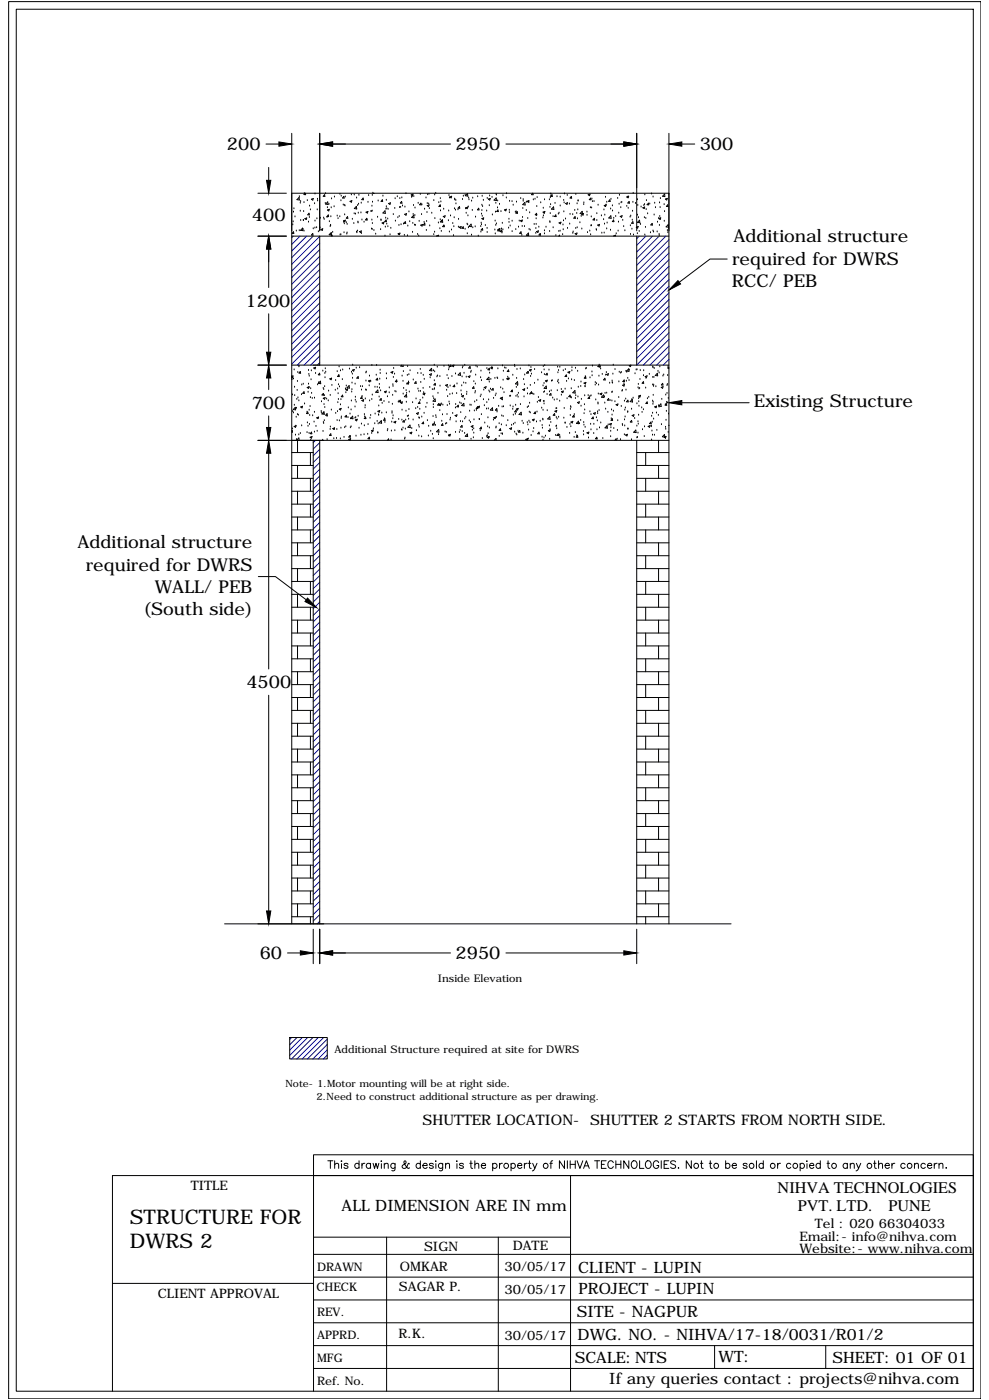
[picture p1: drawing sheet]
<svg xmlns="http://www.w3.org/2000/svg" width="594mm" height="841mm" viewBox="0 0 594 841" stroke-linecap="round" stroke-linejoin="round" font-family="sans-serif">
<!-- layer: 0 -->
<g fill="none" stroke="#00f" stroke-width=".6">
<path d="M176 142l-1 1M180 142l-5 5M184 142l-9 9M188 142l-13 13M192 142l-17 17M192 146l-17 17M192 150l-17 17M192 154l-17 17M192 158l-17 17M384 142l-2 1M388 142l-6 5M392 142l-10 9"/>
<path d="M396 142l-14 13M400 142l-18 17M402 144l-20 19M402 156l-20 19M402 148l-20 19M402 152l-20 19M402 160l-20 19M192 162l-17 17M192 166l-17 17M192 170l-17 17M192 174l-17 17M192 178l-17 17"/>
<path d="M402 180l-20 19M402 164l-20 19M402 168l-20 19M402 172l-20 19M402 176l-20 19M192 182l-17 17M192 186l-17 17M192 190l-17 17M192 194l-17 17M192 198l-17 17M402 192l-20 19M402 184l-20 19"/>
<path d="M402 188l-20 19M402 196l-20 19M402 200l-20 19M192 202l-17 17M192 206l-13 13M192 210l-9 9M192 214l-5 5M192 218l-1 1M402 216l-4 3M402 204l-16 15M402 208l-12 11M402 212l-8 7"/>
<path d="M189 265l-1 1M192 266l-4 4M192 270l-4 4M192 274l-4 4M192 278l-4 4M192 282l-4 4M192 286l-4 4M192 290l-4 4M192 294l-4 4M192 298l-4 4M192 302l-4 4M192 306l-4 4"/>
<path d="M192 310l-4 4M192 314l-4 4M192 318l-4 4M192 322l-4 4M192 326l-4 4M192 330l-4 4M192 334l-4 4M192 338l-4 4M192 342l-4 4M192 346l-4 4M192 350l-4 4M192 354l-4 4"/>
<path d="M192 358l-4 4M192 362l-4 4M192 366l-4 4M192 370l-4 4M192 374l-4 4M192 378l-4 4M192 382l-4 4M192 386l-4 4M192 390l-4 4M192 394l-4 4M192 398l-4 4M192 402l-4 4"/>
<path d="M192 406l-4 4M192 410l-4 4M192 414l-4 4M192 418l-4 4M192 422l-4 4M192 426l-4 4M192 430l-4 4M192 434l-4 4M192 438l-4 4M192 442l-4 4M192 446l-4 4M192 450l-4 4"/>
<path d="M192 454l-4 3M192 458l-4 4M192 462l-4 3M192 466l-4 3M192 470l-4 3M192 474l-4 3M192 478l-4 3M192 482l-4 3M192 486l-4 3M192 490l-4 3M192 494l-4 3M192 498l-4 3"/>
<path d="M192 502l-4 3M192 506l-4 3M192 510l-4 3M192 514l-4 3M192 518l-4 3M192 522l-4 3M192 526l-4 3M192 530l-4 3M192 534l-4 3M192 538l-4 3M192 541l-4 4M192 546l-4 3"/>
<path d="M192 549l-4 4M192 553l-1 2M175 623l-1 1M178 623l-4 5M182 623l-8 8M185 623l-11 11M188 623l-13 13M191 623l-13 13M194 623l-12 13M197 624l-12 12M197 627l-9 9M197 631l-6 5"/>
<path d="M197 634l-3 2"/>
</g>
<g fill="none" stroke="#000" stroke-width=".6">
<path d="M5 1h584v839h-584zM10 6h575v830h-575zM160 87h8M175 80v475M192 80v59M200 87h71M304 87h71M382 80v59M402 80v475M410 87h7M155 116h17M161 101v7"/>
<path d="M175 116h227M180 119v1h-2zM180 118h.1M183 116h.1M183 116l1 1h-1zM187 120l1-1v1zM189 117h.1M191 120h.1M195 117v1h-1zM196 116h.1M199 119h.1M201 118h.1"/>
<path d="M204 117h.1M205 118h.1M207 118v1h-1zM207 118h.1M211 117h.1M213 117h.1M214 119h.1M216 117h.1M218 119v1h-1zM221 117h.1M224 117h.1M224 116h.1"/>
<path d="M224 116h1M230 118h.1M237 119h.1M239 118h.1M240 119h.1M241 119h.1M244 116h.1M247 117h1v1zM247 119h.1M248 118h.1M249 118h.1M252 117h.1"/>
<path d="M256 119h.1M257 117h.1M258 117h.1M261 117h.1M262 116h.1M264 119h.1M270 117h.1M270 119h.1M270 118h1v1zM273 120h.1M278 120h.1M278 118h.1"/>
<path d="M279 117h.1M281 116v2h-1zM282 119h.1M284 119h.1M287 118h.1M290 118h.1M293 119h.1M293 120l1-1v1zM294 118h.1M296 119h.1M298 117h.1M298 119v1h-1z"/>
<path d="M302 118h.1M304 119h.1M304 116h.1M313 119h.1M314 120h.1M320 116v1h-1zM321 120h.1M323 119h.1M331 119h.1M331 116h.1M331 118h.1M332 117v1h-1z"/>
<path d="M335 118h.1M336 118h.1M339 117h.1M341 117h.1M343 118v1h-1zM346 117h.1M353 117h1v1zM355 119v1h-1zM356 120h.1M364 119h.1M367 120h.1M371 119h.1"/>
<path d="M372 117h.1M376 118h2l-1 1zM377 118h.1M380 116h.1M383 120h.1M387 117h.1M391 117h.1M392 118h.1M397 119h.1M399 117v1h-1zM400 120l1-1v1zM402 117h.1"/>
<path d="M176 135h.1M176 133h.1M176 127h.1M176 139v1h-1zM177 125h.1M177 130h.1M178 139h.1M180 139h.1M180 127h.1M180 122h.1M180 138l2 1v-2l-1 1M181 121h.1"/>
<path d="M181 132h.1M182 138h.1M182 132h.1M182 127h.1M183 122h.1M183 139h.1M183 131h1v1zM185 121h.1M185 133h.1M186 128v1h-1zM186 131h.1M186 124h.1"/>
<path d="M186 126h.1M188 137h.1M189 122h.1M189 137h.1M189 133h.1M190 137h.1M190 131h.1M191 126h.1M191 121h.1M191 139h.1M192 137h.1M192 131h.1"/>
<path d="M193 138l1-1v1zM194 131h.1M195 132h.1M195 122h.1M196 131h.1M197 125h.1M197 126h1l-1 1zM197 121v2h-1zM197 129v1h-1zM198 123h.1M198 133h.1M198 136h.1"/>
<path d="M199 136h.1M199 135h.1M199 130h.1M199 125h.1M199 140v1h-1zM200 140h.1M201 124h.1M203 130h.1M203 131h.1M204 130h.1M205 121h.1M206 123h.1"/>
<path d="M206 133l1-1v1zM206 134h.1M207 140h.1M207 134h.1M207 123h.1M207 129h.1M207 124h.1M208 134h.1M208 140h.1M209 135h.1M209 130v1h-1zM210 121h1z"/>
<path d="M212 132h.1M213 134h.1M213 128h.1M214 129h.1M214 124v2l-1-1zM214 139h.1M214 140h.1M215 139h.1M215 123h.1M215 133h.1M215 134h.1M215 128h.1"/>
<path d="M216 139h1v1zM217 128h.1M217 122h.1M217 132h.1M219 133h.1M220 127h1v1zM220 132h.1M220 131l1 1h-1zM221 122h.1M223 127h.1M223 138h.1M223 132h.1"/>
<path d="M223 124h.1M224 127h.1M224 138h.1M224 134h.1M224 121h.1M225 138h.1M227 131h.1M227 121h.1M229 138h.1M229 132h.1M230 134h1h-1zM230 120v1h-1z"/>
<path d="M231 127v1h-1zM231 136h.1M232 131h.1M232 126h.1M232 132v1h-1zM232 120h.1M232 124h.1M232 135h.1M232 125h.1M233 132h.1M233 136h.1M233 126h.1"/>
<path d="M233 122h2l-1 1zM235 137h.1M236 129h.1M237 125h.1M238 133h.1M239 131h.1M240 135h.1M240 130h.1M240 125h.1M241 125h.1M241 135h.1M241 121v1h-1z"/>
<path d="M242 124h.1M242 135h.1M243 129l1-1v1zM243 124h.1M243 133l1 1h-1zM245 136h.1M246 127h.1M246 133h.1M247 131l2-2v2zM248 140h.1M248 134h.1M248 129h.1"/>
<path d="M248 123h.1M249 135h.1M249 129h.1M249 125h.1M250 135h.1M251 122h.1M252 133h.1M253 135h1v1zM253 122v1h-1zM253 129h.1M253 123h.1M255 134h.1"/>
<path d="M255 126h.1M255 134v1h-1zM256 138h.1M256 133h.1M256 128h.1M257 124l1-1-1 1zM257 122h.1M257 123h.1M258 125h.1M258 136h.1M259 128h.1M261 121h.1"/>
<path d="M261 139h.1M261 131h.1M263 134h.1M264 122h.1M264 137h.1M264 123l1 1h-1zM264 132h.1M264 124h.1M265 127h.1M265 121h.1M265 139h.1M265 133h.1"/>
<path d="M266 132v2l-2-1zM266 130h1v1zM267 126h.1M267 135v1h-1zM267 136h.1M269 133h.1M270 127h.1M270 139h.1M271 130h.1M271 138h.1M272 134h.1M273 136h.1"/>
<path d="M273 131h.1M273 125h.1M274 126h.1M274 120h.1M274 122h.1M275 126h.1M275 136h.1M275 132h.1M276 137l1-1v1zM276 124v1h-1zM278 136v1h-1zM279 138h.1"/>
<path d="M280 125h.1M280 125l1-1v1zM280 128h.1M281 135h.1M281 130h.1M281 124h.1M281 137h.1M282 120h.1M283 135v1h-1zM283 121h.1M284 126h.1M284 137h.1"/>
<path d="M285 136h.1M286 130h.1M288 125v1h-1zM289 136h.1M289 139h.1M289 134h.1M289 135h.1M289 129h.1M289 123h.1M289 126h.1M289 131h2l-1 1zM290 130h.1"/>
<path d="M290 137v1h-1zM290 124h.1M290 120h.1M292 135h.1M292 127h.1M293 137h.1M293 140h.1M294 124h.1M296 129h.1M297 138h.1M297 133h.1M298 127h.1"/>
<path d="M298 135h.1M298 122h.1M298 134h.1M299 125h.1M299 121h.1M299 138l1-1v1zM299 126v1h-1zM300 123h.1M300 137v2h-1zM301 127h.1M301 138h.1M301 138l1 1h-1z"/>
<path d="M302 140h.1M302 134h.1M302 138h.1M303 126h1v1zM306 137h.1M306 132h.1M306 134h.1M306 126h.1M306 128h.1M306 121h.1M306 136h.1M308 121h.1"/>
<path d="M308 139h.1M308 133h.1M308 123h.1M310 128h.1M310 138h.1M310 127h.1M310 121h.1M311 127v1h-1zM311 136h.1M312 133h.1M313 133l1-1-1 1zM313 139v1h-1z"/>
<path d="M314 136h.1M314 131h.1M314 123l1-1v1h-1M314 125h.1M314 121h.1M315 136h.1M316 126h.1M316 121h.1M317 121l1-1-1 1zM317 131h.1M317 140l1 2-2-1zM318 122h.1"/>
<path d="M318 138h.1M318 128h.1M320 120h.1M321 135h.1M322 137h.1M322 135h.1M322 131h.1M322 129h.1M322 128v1zM322 139h1v1zM322 124h.1M324 136h.1"/>
<path d="M325 122h.1M326 131h.1M326 127h1v1zM326 125h.1M326 130h.1M327 128h.1M327 139h.1M327 120h.1M328 136h.1M330 120h.1M330 139h.1M330 133h.1"/>
<path d="M330 134h.1M330 125h.1M331 128h.1M331 123h.1M332 130h.1M332 137h.1M333 124v2h-2zM333 122h.1M334 129v1h-1zM335 129h.1M336 139h.1M336 128h.1"/>
<path d="M336 134l1-1v1zM336 124h.1M338 135h.1M338 138h.1M338 133h.1M339 120h.1M339 127h.1M339 122h.1M340 132h.1M340 122h1v1zM341 137h.1M342 123h.1"/>
<path d="M342 135h.1M342 129h.1M344 129h.1M344 139h.1M345 126h.1M345 130l1 1h-1zM346 137h.1M346 128h.1M347 122h.1M347 137h.1M347 131h.1M347 126h.1"/>
<path d="M347 121h.1M348 134h.1M349 130h.1M349 129l2-1-1 1zM349 138h.1M350 127v1h-2zM351 123h.1M351 122h.1M353 127h.1M353 129h.1M353 140h.1M354 139h.1"/>
<path d="M355 125h.1M355 136h.1M355 130h.1M356 121h.1M357 121h.1M357 131v1h-1zM358 138h.1M359 132h.1M359 128h.1M359 135h1v1zM359 123h.1M361 130h.1"/>
<path d="M363 132h.1M363 126h.1M363 140h.1M363 124l1-1v1zM363 135h.1M363 129h.1M364 124h.1M364 123h.1M364 137h.1M364 121h.1M365 134h.1M366 131h1v-1l-1 1"/>
<path d="M366 120l1 1h-1zM367 138h.1M367 126h.1M368 124h.1M368 127h.1M369 132v1h-1zM369 131h.1M370 130h.1M371 139h.1M372 133h.1M372 128h.1M372 123h.1"/>
<path d="M373 130h1l-1 1zM373 125h.1M373 122h.1M374 132h.1M375 136h.1M375 139h.1M376 124h.1M377 125h.1M378 121v1h-1zM378 130h.1M379 136h.1M379 130h.1"/>
<path d="M380 138h.1M380 132h.1M380 127h.1M380 133v1h-1zM380 122h.1M382 122h.1M382 137l1-1v1zM383 129h.1M383 123h.1M384 131h.1M384 139h.1M384 132v2h-1z"/>
<path d="M385 135h.1M385 124h.1M386 125l1-1v1zM387 123h.1M387 131h.1M388 137h.1M388 131h.1M388 126h.1M388 121h.1M389 128h.1M389 122l1 1h-1zM390 123h.1"/>
<path d="M391 140h.1M392 134v1h-1zM392 139h.1M393 139h.1M393 129h.1M393 122h.1M394 125h.1M395 139h.1M395 133h.1M396 131h.1M396 131h1v1zM396 135h.1"/>
<path d="M396 122h.1M396 130h.1M397 125h.1M399 123h.1M399 133h.1M399 127h.1M401 139h.1M401 123v1h-1zM401 140h.1M401 135l1 1h-2zM402 137h.1M155 142h17"/>
<path d="M161 150v23M175 142h227M188 140v1h-1zM192 142v77M198 141h.1M199 142v-1l1 1M204 141h.1M205 141h.1M208 141h.1M217 140h.1M226 141h.1M231 142h.1"/>
<path d="M234 141h.1M239 140h1v1zM239 141h.1M243 141h.1M245 142h.1M251 141h.1M252 142h.1M261 141h.1M263 142v-1v1M272 142h.1M281 140h.1M283 141h.1"/>
<path d="M287 142h.1M298 141h.1M313 141h.1M322 140h.1M325 140v1h-1zM327 140h.1M334 142h.1M336 142v-1v1M338 141h.1M344 140h.1M345 140h2l-1 1zM355 141h.1"/>
<path d="M362 140h.1M369 142l1-1v1M370 140h.1M379 141h.1M381 141h.1M382 142v77M383 140h.1M387 141h.1M396 141h.1M396 142h.1M437 156h-11l-18 14M161 189v23"/>
<path d="M155 219h17M175 219h227M180 220h.1M212 219h.1M223 220h.1M226 220h.1M241 219v1h1v-1M261 219h.1M269 220h.1M271 219l-1 1h1v-1M272 220l1-1-1 1zM279 219h.1"/>
<path d="M286 220h.1M302 220h.1M309 219h.1M318 220h.1M327 220h.1M356 220h.1M360 219h.1M360 219l-1 1h2l-1-1M368 219h.1M378 220l1-1v1zM161 227v7M175 226v2"/>
<path d="M175 226h1v1h-1M175 226h.1M176 237h.1M176 228h.1M177 222h.1M177 233h.1M177 238h.1M178 240h.1M179 235h.1M179 229h.1M179 224h.1M179 239h.1"/>
<path d="M180 223l1 1h-1zM181 237h.1M181 231h.1M182 231h.1M183 235v1h-1zM185 233l1-1-1 1zM185 236h.1M185 231h.1M185 223h.1M186 225h.1M186 233h.1M186 226h.1"/>
<path d="M186 239h.1M187 234h.1M187 228h.1M187 223h.1M187 236h.1M188 239h.1M188 221h2l-1 1zM189 239h.1M190 224h.1M191 231h.1M191 230h.1M192 224v1h-1z"/>
<path d="M192 229l1 2-2-1zM194 223h.1M194 233h.1M194 239h1v1zM194 236v1h-1zM194 234h.1M195 238h.1M195 232h.1M195 224h.1M195 227h.1M195 222h.1M196 224h.1"/>
<path d="M196 240h.1M197 235h.1M198 228l1-1v1zM198 238h.1M199 232h.1M201 234h.1M202 229h.1M203 223h.1M203 234h.1M203 237h.1M203 240h.1M203 231h.1"/>
<path d="M204 226h.1M204 225v1h-1zM204 220h.1M204 232h.1M205 223h.1M206 228h.1M206 237v1h-1zM206 222h.1M208 234h.1M208 234h1v1zM208 236h.1M208 232h.1"/>
<path d="M210 232v1h-2zM210 222h.1M211 224h.1M211 236h.1M211 234h.1M211 230h.1M212 225h.1M212 222h1l-1 1zM212 227h.1M213 231h.1M213 239h.1M214 221h.1"/>
<path d="M215 226v1h-1zM216 221h.1M217 232h.1M217 234h.1M217 238l1 1h-1zM217 238h.1M218 232h.1M219 240h.1M220 234h.1M220 224h.1M220 229h.1M221 229l1-1v1z"/>
<path d="M222 232h.1M222 226h.1M223 229h.1M223 240h.1M224 237h.1M225 233h.1M226 225h.1M227 233h.1M227 227v1h-1zM227 234v2h-1zM228 239h.1M228 231h.1"/>
<path d="M228 233h.1M228 228h.1M228 222h.1M228 224h.1M229 235h.1M229 239v1h-1zM231 235h1v1zM232 225h.1M232 228h.1M233 238h.1M234 236h.1M234 233h.1"/>
<path d="M235 224l1-1v1zM236 237h.1M236 231h.1M236 232h.1M236 227h.1M236 221h.1M237 225h.1M237 235h.1M238 235h.1M238 230h.1M238 228v1h-1zM242 226h.1"/>
<path d="M242 229h.1M242 237h.1M242 223h.1M242 233h.1M244 235h.1M244 237v2l-1-1zM244 236h.1M244 231h.1M244 230h2l-1 1zM245 226h.1M245 220h.1M245 229h.1"/>
<path d="M246 225h.1M246 236h.1M246 223h.1M248 228h.1M250 229v1h-1zM250 240h.1M251 224h.1M251 234h.1M252 235h.1M252 222h.1M253 235h.1M253 230h.1"/>
<path d="M253 224h.1M254 239h.1M254 237l1-1v1zM254 233h.1M254 225h.1M254 236h.1M255 228h.1M258 225h1v1zM258 233h.1M258 227h.1M259 221v2h-1zM260 234h.1"/>
<path d="M260 238h.1M260 223h.1M261 239h.1M261 234h.1M261 229h.1M261 223h.1M261 230l1 1h-1zM262 226h.1M263 221h.1M263 226h.1M263 236h.1M264 226h.1"/>
<path d="M264 232h.1M267 220h.1M268 231h1l-1 1zM268 234h.1M269 226h.1M269 238h.1M269 233h.1M269 227h.1M269 222h.1M270 221h.1M270 237h.1M270 232h.1"/>
<path d="M271 226h.1M272 237h.1M273 231v1h-1zM274 225h.1M274 236h.1M275 231h.1M276 224l1 1h-2zM277 235h.1M277 237h.1M277 238h1v1zM277 232h.1M278 226h.1"/>
<path d="M278 221h.1M278 220h.1M279 230h.1M279 224h.1M279 240h.1M280 230h.1M280 227h.1M280 237h.1M280 236h.1M281 226h1v1zM282 220l1 1h-1zM283 224h.1"/>
<path d="M283 223h.1M285 232v1h-1zM285 229h.1M285 236h.1M286 231h.1M286 235h.1M286 225h.1M287 221h.1M289 238h.1M289 227h.1M289 223h.1M289 237h.1"/>
<path d="M289 229h.1M291 234h.1M291 233l1-1v1zM292 221h.1M294 227v1h-2zM294 235h.1M294 230h.1M294 221v1h-1zM294 224h.1M294 236h.1M295 234h.1M295 221h1v1z"/>
<path d="M295 228h.1M295 221h.1M296 233v1h-1zM296 239h.1M297 227h.1M298 238h.1M298 237h.1M299 227h.1M299 222h.1M301 239h1l-1 1zM301 233h.1M302 239h.1"/>
<path d="M302 234h.1M302 228h.1M302 223h.1M303 236h.1M303 221h.1M304 221h.1M304 228l2-1-1 1zM305 227h.1M305 222l1 1h-1zM306 228h.1M306 238h.1M307 238h.1"/>
<path d="M307 235h.1M308 234v1h-1zM308 225h.1M309 220h.1M310 238h.1M310 233h.1M310 227h.1M311 222h.1M311 237h.1M311 229v2h-1zM311 232h.1M311 239h.1"/>
<path d="M311 236h.1M313 222h.1M314 234h1v1zM315 228h.1M315 238h.1M315 231h.1M315 225h.1M317 233h.1M317 237h.1M317 223v1h-1zM317 224h.1M318 222h1v1z"/>
<path d="M318 237h.1M319 232h.1M319 226h.1M319 221h.1M319 225h.1M319 235v1zM320 237h.1M321 237h.1M321 230h.1M321 222h.1M323 228h.1M323 239h.1"/>
<path d="M325 224h.1M326 232h.1M326 220h.1M327 236h.1M327 230h.1M327 222h.1M327 225h.1M327 235h.1M328 229l1-1-1 1zM328 232v1h-1zM329 237h.1M329 224v1h-1z"/>
<path d="M330 222h.1M330 235h.1M331 236v1h-1zM331 235h.1M331 229h.1M332 229h.1M332 239h.1M335 235h.1M335 229h.1M335 221h.1M335 224h.1M335 228h.1"/>
<path d="M336 223h.1M336 230h.1M336 221h.1M337 234h.1M337 237h.1M337 235h1v1zM338 223h.1M339 234h.1M340 222h.1M340 225v1h-1zM340 229h.1M341 240h.1"/>
<path d="M341 224l1-1v1zM341 228h.1M342 237l1 1h-1zM343 239h.1M343 234h.1M343 228h.1M344 223h.1M344 221h.1M345 229h.1M345 235l1 1h-2zM346 239h.1M346 221h.1"/>
<path d="M346 238h.1M347 223h.1M347 238h.1M347 233h.1M349 232h.1M349 229h.1M349 240h.1M351 230h1v1zM351 238h.1M351 232h.1M352 227h.1M352 226h.1"/>
<path d="M352 226v1h-1zM352 222h.1M352 221h.1M353 238h.1M354 238v1h-1zM354 227h.1M354 238h.1M355 238h.1M356 223h.1M356 226h.1M358 231h.1M358 230h.1"/>
<path d="M359 237h.1M360 231h.1M360 226h.1M360 221h.1M360 237l2-1-1 1zM361 222h.1M362 225h.1M363 237v2h-2zM363 238h.1M363 227l1 1h-1zM363 236h.1M364 225h.1"/>
<path d="M364 224h.1M364 225l1-1v1zM364 236h.1M366 239v1h-1zM366 230h.1M368 236h.1M368 229h.1M368 230h.1M368 225h.1M369 222h.1M372 239h.1M372 229h.1"/>
<path d="M372 224h.1M373 224h.1M374 235h.1M374 231h1v1zM375 231h.1M375 228v1h-1zM376 240h.1M376 223h.1M376 234h.1M376 229h.1M376 224h.1M377 227h.1"/>
<path d="M378 222v1h-2zM378 229h.1M378 222h.1M380 240h.1M380 240v2l-1-1zM380 239h.1M381 225h.1M382 222h.1M383 222h.1M383 233h.1M383 231h.1M384 239h.1"/>
<path d="M384 238l1-1-1 1zM384 234h.1M384 233h.1M384 228h.1M385 223h.1M386 229l1 1h-1zM387 226h.1M387 223h.1M388 226h1l-1 1zM388 233h.1M388 227h.1M389 240h.1"/>
<path d="M390 239h.1M390 225h.1M392 231h.1M392 221h.1M392 227h.1M392 237h.1M393 232h.1M393 231h.1M393 227h.1M393 221h.1M394 232h.1M395 224v2h-1z"/>
<path d="M395 223h.1M396 224h.1M396 220h.1M397 233l1-1v1zM398 240h.1M398 230v1h-1zM398 226h.1M399 225h.1M400 237h.1M401 236h.1M401 232h.1M401 231h.1"/>
<path d="M401 226h.1M401 220h.1M401 239h.1M402 221h-1h1M161 250v7M175 259h1v1h-1M176 258h.1M176 247h.1M176 248h.1M177 256h1l-1 1zM177 243h.1M177 245l1 1h-2z"/>
<path d="M178 256h.1M178 251h.1M178 245h.1M179 249h.1M180 241h.1M181 244h1l-1 1zM181 256h.1M183 243h.1M184 260h.1M184 248h.1M185 254h.1M185 247v1h-1z"/>
<path d="M185 256h.1M186 246h.1M186 255h.1M186 250h.1M186 244h.1M187 260v1h-1zM188 250h.1M189 254h.1M189 248h.1M189 260h.1M190 256h.1M190 251h1v1z"/>
<path d="M191 259h.1M193 247h.1M193 248h.1M193 241h.1M194 259h.1M194 254h.1M194 248h.1M195 247v2h-2zM195 243h.1M195 253h.1M195 245h.1M196 250h.1"/>
<path d="M196 248l1 2-1-1zM197 241h.1M198 258h.1M198 257h.1M199 246h.1M200 257h1v1zM201 258h.1M202 248h.1M202 258h.1M203 253h.1M203 247h.1M203 242h.1"/>
<path d="M204 246l1-1v1zM204 253h.1M204 243h.1M205 257h.1M205 240h.1M205 251h.1M205 250h.1M207 257h.1M208 256h.1M208 250h-1zM209 251h.1M209 245h.1"/>
<path d="M210 249h.1M210 257h.1M211 252h.1M211 246h.1M211 256h.1M211 241h.1M212 250v2l-1-1zM213 244h.1M213 251h.1M213 240h.1M213 252h2l-1 1zM214 251h.1"/>
<path d="M214 242h.1M215 250h.1M216 257h.1M217 255h.1M217 241l1-1v1zM219 256h.1M219 249h.1M219 250h.1M219 245h.1M219 244h.1M220 251v1l-1-1zM221 255h.1"/>
<path d="M222 241h.1M222 251h.1M223 250h.1M223 259l1-1v1zM224 258h.1M225 255h.1M225 249h.1M227 253h.1M227 247h1v1zM227 255h.1M227 249h.1M228 244h.1"/>
<path d="M229 253v1h-1zM229 248h.1M230 242h.1M231 241h.1M231 252h.1M231 252v1l-1-1zM231 254h.1M232 248h.1M233 259h.1M233 258h.1M234 242h.1M235 259h.1"/>
<path d="M235 254h.1M235 248h.1M235 247h.1M236 243h.1M236 252h.1M236 250h.1M237 254l1-1-1 1zM237 259h.1M239 242h.1M240 252h.1M240 241h.1M240 240l1 1h-1z"/>
<path d="M241 242l1-1-1 1zM241 258h.1M241 252h.1M241 246h.1M242 257h.1M243 253v1l-1-1zM243 258h.1M244 252h.1M244 247h.1M244 242h.1M245 250h.1M245 252h.1"/>
<path d="M246 246h.1M246 255v2h-1zM247 257h.1M248 242h.1M248 252h.1M250 245h.1M250 259h.1M250 248h1v1zM251 245h.1M252 256h.1M252 251h.1M252 257h.1"/>
<path d="M252 241v1h-1zM252 246h.1M252 240h.1M253 251h.1M254 254v1v-1zM255 248h.1M256 245h.1M256 242h.1M257 253h.1M257 256h.1M259 259h.1M260 255l1-1v1z"/>
<path d="M260 256h.1M260 241h2l-1-1-1 1M260 250h.1M260 245h.1M260 243h.1M261 254h.1M262 256h.1M262 250h.1M262 251h.1M262 259l2-1v2zM264 242v1h-1zM264 243h1v1z"/>
<path d="M264 247h.1M265 243h.1M265 253h.1M266 249h.1M266 255v1l-1-1zM266 243h.1M267 259h.1M268 255h.1M268 260h.1M268 254h.1M269 249h.1M269 244h.1"/>
<path d="M270 242h.1M270 243h.1M270 252h.1M271 251h.1M272 248h.1M273 250l2-1-1 1zM274 245h.1M274 260h.1M274 243h.1M274 253h.1M275 243v1h-1zM276 260h.1"/>
<path d="M276 242h.1M276 259h.1M277 253h.1M277 248h.1M277 242h.1M277 256l1 1-1-1zM278 259h.1M278 253h.1M279 242v2h-2zM279 252h.1M280 251h.1M282 253h.1"/>
<path d="M282 247h.1M282 243h.1M283 254h.1M283 243h.1M283 256h1v1zM284 258h.1M285 258h.1M285 252h.1M285 247h.1M285 241h.1M286 247h.1M286 241h.1"/>
<path d="M287 244v1h-1zM287 244h1v1zM288 252h.1M288 259h.1M289 257v1h-1zM289 249h.1M290 240h.1M291 244h.1M291 254h.1M292 246h.1M292 242h.1M293 256h.1"/>
<path d="M293 251h.1M293 246h.1M294 240h.1M294 257h.1M296 245v2l-1-1zM296 252h.1M297 251h1l-1 1zM298 257h.1M298 251h.1M298 245l1 1h-1zM299 247h.1M300 244h.1"/>
<path d="M300 255h.1M301 258v1h-1zM301 255h.1M301 250h.1M302 244h.1M302 240h.1M302 250h.1M304 256h.1M305 253h.1M306 257h1v1zM306 244h.1M307 255h.1"/>
<path d="M308 246h.1M308 244h.1M308 249h.1M308 255h.1M309 260h.1M309 254h.1M310 249h.1M310 243h.1M310 246v1h-1zM310 246l1-1v1zM311 259h.1M312 259v1h-1z"/>
<path d="M313 243h.1M313 248v1h-1zM314 253h.1M314 254h.1M317 254h.1M317 245h.1M317 255h.1M317 244h.1M318 258h.1M318 253h.1M318 248h.1M318 242h.1"/>
<path d="M318 254h.1M319 248h.1M320 252h1v1zM320 259h.1M321 257h.1M322 247v1h-1zM322 253h.1M323 248h.1M323 242h.1M324 241l1-1-1 1zM324 260v1h-1zM324 253h.1"/>
<path d="M325 245h.1M326 256h.1M326 257h.1M326 252h.1M326 246h.1M326 241h.1M327 243h.1M327 241h.1M329 247h.1M329 252l1-2v2zM329 259l2-1-1 1zM330 256h.1"/>
<path d="M330 258h.1M331 254h.1M333 240h.1M333 248v2l-1-1zM333 247h1v1zM334 256h.1M334 246h.1M334 251h.1M334 245h.1M334 258h.1M335 240h.1M335 252h.1"/>
<path d="M336 251h.1M336 241h.1M339 251h.1M339 245h.1M339 254h.1M341 257h.1M342 255h.1M343 250h.1M343 246h.1M343 244h.1M343 256h.1M343 245h.1"/>
<path d="M343 254l1-1v1zM345 250v1l-1-1zM345 250h.1M345 249h.1M346 260h.1M347 242l1-1v1zM347 253l1 2-2-1zM348 255h.1M349 253h.1M349 244h.1M350 259h.1M351 254h.1"/>
<path d="M351 255h.1M351 248h.1M351 243h.1M351 246h.1M351 257h.1M354 247h.1M355 255h.1M355 249h.1M355 258h.1M356 251v1l-1-1zM357 248h1l-1 1zM357 255h.1"/>
<path d="M358 240h.1M358 251h.1M359 258h.1M359 253h.1M359 247h.1M359 248h.1M359 242h.1M359 243h.1M360 247h.1M360 257h.1M361 254h.1M363 242h.1"/>
<path d="M364 246h.1M364 257h.1M365 256v1h-2zM365 248h.1M365 255h.1M366 255l1-1v1zM366 241h.1M367 259h.1M367 257h.1M367 252h.1M367 246h.1M368 241h.1"/>
<path d="M368 249h.1M368 252v1l-1-1zM368 247h.1M369 257h.1M369 241h.1M370 243h1v1zM371 259h.1M371 253h.1M373 244h.1M374 255h.1M374 256h.1M375 241h.1"/>
<path d="M375 252h.1M375 256h.1M375 246h.1M375 250h.1M376 245h.1M377 258h.1M377 248h.1M377 247h.1M377 240v1h-1zM379 246h.1M379 253l1 1-1-1zM380 250l1-1v1z"/>
<path d="M381 251h.1M382 258v2h-1zM383 256h.1M383 243h.1M383 253h.1M383 255h.1M384 249h.1M384 241h.1M384 244h.1M385 245h.1M386 248h.1M386 258h.1"/>
<path d="M386 246h.1M387 256h.1M389 241v1h-1zM389 256h1v1zM391 254v1l-1-1zM391 256h.1M391 250h.1M392 259h.1M392 254h.1M392 248h.1M392 241h.1M392 243h.1"/>
<path d="M392 242h.1M393 252h.1M393 244h1v1zM394 248h.1M395 259h.1M395 250h.1M396 244h.1M396 245h.1M397 243v1h-1zM397 255h.1M400 243h.1M400 257h.1"/>
<path d="M400 258h.1M400 252h.1M400 247h.1M400 242l1 1h-1zM400 242h.1M401 242h.1M401 260h.1M402 249h.1M402 255v1M402 255h.1M410 242h40M155 265h247"/>
<path d="M161 272v130M175 272h13M175 280h13M177 261h.1M178 264h.1M179 265v7M179 280v7M179 261h.1M180 263l-2 1 1 1M180 263v2M180 260h.1M186 260h.1"/>
<path d="M186 263l1-1v1zM186 272v8M187 264h.1M188 265v290M192 265v290M194 264h.1M196 264h.1M199 261v1h-1zM201 264h.1M202 263h.1M204 264h.1M207 263h.1"/>
<path d="M209 264h2h-1zM210 262v1h-1zM210 262h.1M214 262h.1M217 261h.1M219 261h.1M221 261h.1M222 263v1h-1zM223 260h.1M227 260h.1M233 265v-1l1 1M235 264h.1"/>
<path d="M243 264h.1M243 263h.1M246 260h1v1zM252 262h.1M253 262h.1M257 262h.1M260 261h.1M260 264h.1M263 261h.1M269 261h2l-1 1zM270 262h.1M276 264h.1"/>
<path d="M279 260h.1M281 261v1h-2zM283 264h.1M284 263h.1M285 260h.1M290 263h.1M292 262h.1M293 263l1-1-1 1zM293 262h.1M293 261h.1M294 263h.1M297 265l1-2v2"/>
<path d="M300 262h.1M301 261h.1M302 261h.1M310 261h.1M314 260h.1M316 264l1-1v1zM317 264h.1M319 262h.1M326 263h.1M326 264h.1M327 263h.1M328 262h.1"/>
<path d="M330 264h.1M334 262h.1M335 261l1 1h-1zM336 261h.1M336 262h.1M336 263h.1M342 260h.1M345 263h.1M346 262h.1M347 262v1h-1zM351 261h.1M353 260h1l-1 1z"/>
<path d="M354 263h.1M357 260h.1M358 264h.1M358 263l1 1h-1zM362 263h.1M367 262h.1M369 265l1-1v1M371 264h.1M373 264h.1M375 261h.1M376 261h1v1zM379 264h.1"/>
<path d="M382 272h20M382 280h20M382 265v290M383 263h.1M383 260h.1M387 262h.1M388 272v8M391 264h.1M392 261h.1M393 261h.1M396 265v7M396 280v7"/>
<path d="M399 263l1-1v1zM399 261v2l-1-1zM400 263h.1M175 287h13M175 295h13M179 295v8M186 287v8M382 287h20M382 295h20M388 287v8M396 295v8M175 303h13"/>
<path d="M175 311h13M175 318h13M179 311v7M186 303v8M186 318v8M382 303h20M382 311h20M382 318h20M388 303v8M388 318v8M396 311v7M175 326h13"/>
<path d="M175 334h13M179 326v8M186 334v8M382 326h20M382 334h20M388 334v8M396 326v8M155 346h10l19 14M175 342h13M175 349h13M175 357h13M179 342v7"/>
<path d="M179 357v8M186 349v8M382 342h20M382 349h20M382 357h20M388 349v8M396 342v7M396 357v8M175 365h13M175 373h13M179 373v7M186 365v8"/>
<path d="M382 365h20M382 373h20M388 365v8M396 373v7M175 380h13M175 388h13M175 396h13M179 388v8M186 380v8M186 396v8M382 380h20M382 388h20"/>
<path d="M382 396h20M388 380v8M388 396v8M396 388v8M161 418v129M175 404h13M175 411h13M175 419h13M179 404v7M179 419v8M186 411v8M382 404h20"/>
<path d="M382 411h20M382 419h20M388 411v8M396 404v7M396 419v8M175 427h13M175 435h13M179 435v7M186 427v8M382 427h20M382 435h20M388 427v8"/>
<path d="M396 435v7M175 442h13M175 450h13M175 458h13M179 450v8M186 442v8M186 458v7M382 442h20M382 450h20M382 458h20M388 442v8M388 458v7"/>
<path d="M396 450v8M175 465h13M175 473h13M179 465v8M186 473v8M382 465h20M382 473h20M388 473v8M396 465v8M175 481h13M175 489h13M175 496h13"/>
<path d="M179 481v8M179 496v8M186 489v7M382 481h20M382 489h20M382 496h20M388 489v7M396 481v8M396 496v8M175 504h13M175 512h13M175 520h13"/>
<path d="M179 512v8M186 504v8M186 520v7M382 504h20M382 512h20M382 520h20M388 504v8M388 520v7M396 512v8M175 527h13M175 535h13M179 527v8"/>
<path d="M186 535v8M382 527h20M382 535h20M388 535v8M396 527v8M135 555h304M175 543h13M175 551h13M179 543v8M186 551v4M188 558v21M192 558v21"/>
<path d="M382 543h20M382 551h20M382 558v21M388 551v4M396 543v8M173 572h7M200 572h71M304 572h71M174 623h23v13h-23zM197 697h3M198 697v5M201 700l1-1h1v3"/>
<path d="M201 697v5M205 697v1zM205 699v3M209 699h-1h-1l2 2v1h-1l-1-1M216 699a1.4 1.4 0 0 0-2 0 1.4 1.4 0 0 0 0 2 1.4 1.4 0 0 0 2 0M216 697v5M217 699v3M219 699h-1l-1 1M223 699a1.5 1.5 0 0 0-3 0 1.4 1.4 0 0 0 0 2 1.5 1.5 0 0 0 3 0M223 699v3M224 699l1 3 1-3 1 3 1-3M229 698h.1"/>
<path d="M229 699v3M231 700l1-1h1v3M231 699v3M237 699v4h-2M237 699a1.4 1.4 0 0 0-2 0 1.4 1.4 0 0 0 0 2 1.4 1.4 0 0 0 2 0M246 699h-1a2.7 2.7 0 0 1-3 2v-1l2-2-1-1v1v2l2 2h1v-1M253 699a1.5 1.5 0 0 0-3 0 1.4 1.4 0 0 0 0 2 1.5 1.5 0 0 0 3 0M253 697v5M260 699h-1h-1l2 2v1h-1l-1-1M262 697v1zM262 699v3M266 699v4h-2"/>
<path d="M266 699a1.4 1.4 0 0 0-2 0 1.4 1.4 0 0 0 0 2 1.4 1.4 0 0 0 2 0M268 700l1-1h1v3M268 699v3M274 698h1zM274 699v3M278 699h-2l2 2v1h-1l-1-1M282 699h2M283 697v4l1 1M285 700l1-1h1l1 3M285 697v5M296 699a1.5 1.5 0 0 1 2 0 1.5 1.5 0 0 1 0 2 1.5 1.5 0 0 1-2 0M296 699v4"/>
<path d="M300 699v3M302 699h-1l-1 1M307 699a1.4 1.4 0 0 1 2 0 1.4 1.4 0 0 1 0 2 1.4 1.4 0 0 1-2 0M307 699v4M315 699v3M317 699h-1l-1 1M317 699h2M318 697v4l1 1M320 699l1 3 2-3M330 699h2M332 697l-1 1v4M339 697v5l-3-5v5"/>
<path d="M341 697v5M343 697v5M343 699h3M346 697v5M347 697l1 5 2-5M357 697h3M359 697v5M361 699h2M364 697h-3v5h3M368 698a1.7 1.7 0 0 0-1-1 1.7 1.7 0 0 0-2 2v1a1.7 1.7 0 0 0 2 2 1.7 1.7 0 0 0 1-1M370 699h3M370 697v5"/>
<path d="M373 697v5M378 697v5l-3-5v5M380 698a2.1 2.1 0 0 1 3 2 2.1 2.1 0 0 1-3 2l-1-2zM384 697v5h3M389 698a2.1 2.1 0 0 1 2 2 2.1 2.1 0 0 1-2 2l-1-2zM396 698a1.7 1.7 0 0 0-2-1 1.7 1.7 0 0 0-2 2v1a1.6 1.6 0 0 0 2 2 1.6 1.6 0 0 0 2-2h-1M397 697v5M399 699h2M402 697h-3v5h3M406 698l-1-1-2 1v1l2 1 1 1-1 1-2-1M415 697v5l-3-5v5M421 699h1"/>
<path d="M421 697v4l1 1M426 699h2M427 697v4l1 1M436 699a1.4 1.4 0 0 1 2 0 1.4 1.4 0 0 1 0 2 1.4 1.4 0 0 1-2 0M436 697v5M449 699h-1h-2l3 2v1h-2l-1-1M454 697v5M458 699a1.4 1.4 0 0 0-2 0 1.4 1.4 0 0 0 0 2 1.4 1.4 0 0 0 2 0M458 697v5M467 699v3M469 699h-1l-1 1M475 699a1.4 1.4 0 0 0-2 0 1.4 1.4 0 0 0 0 2 1.4 1.4 0 0 0 2 0"/>
<path d="M481 699a1.4 1.4 0 0 1 2 0 1.4 1.4 0 0 1 0 2 1.4 1.4 0 0 1-2 0M481 699v4M485 698h.1M485 699v3M493 699a1.4 1.4 0 0 0-2 0 1.4 1.4 0 0 0 0 2 1.4 1.4 0 0 0 2 0M493 697v5M497 699h1M497 697v4l2 1M509 699a1.4 1.4 0 0 0-2 0 1.4 1.4 0 0 0 0 2 1.4 1.4 0 0 0 2 0M509 699v3M511 700l1-1h1v3M511 699v3"/>
<path d="M514 699l2 3 1-3M525 699h1M525 697v4l1 1M528 700l1-1h1v3M528 697v5M536 699v3M537 699h-1v1M544 699a1.4 1.4 0 0 0-2 0 1.4 1.4 0 0 0 0 2 1.4 1.4 0 0 0 2 0M549 700l1-1h1l1 3M549 699v3M556 699a1.5 1.5 0 0 0-2 0 1.5 1.5 0 0 0 0 2 1.5 1.5 0 0 0 2 0M561 699v3"/>
<path d="M563 699h-1l-1 1M564 700l1-1h1v3M564 699v3M188 706v130M254 700h3a1.4 1.4 0 0 0-2-1 1.4 1.4 0 0 0-1 2l1 1 2-1M289 700h3a1.4 1.4 0 0 0-2-1 1.4 1.4 0 0 0-1 2l1 1 2-1M311 700h2a1.4 1.4 0 0 0-1-1 1.4 1.4 0 0 0-1 2l1 1 1-1M321 702l-1 1M343 706v130M351 702l1-5 2 5M351 700h2M408 701v1z"/>
<path d="M440 700h2a1.4 1.4 0 0 0-2-1 1.4 1.4 0 0 0 0 2l1 1 1-1M486 700h3a1.4 1.4 0 0 0-2-1 1.4 1.4 0 0 0-1 2l1 1 2-1M516 702l-2 1M532 700h2a1.4 1.4 0 0 0-2-1 1.4 1.4 0 0 0 0 2l1 1 1-1M557 700h3a1.5 1.5 0 0 0-2-1 1.5 1.5 0 0 0-1 2 1.5 1.5 0 0 0 2 1l1-1M568 701v1zM188 754h397M188 743h155M232 743v93M299 743v93M68 771h120M188 767h397"/>
<path d="M188 795h397M188 781h397M188 808h397M429 808v14M496 808v14M68 836v-130h517h-397v-12h397v142M188 822h397"/>
<circle cx="304" cy="700" r="1.5"/>
<circle cx="328" cy="700" r="1.5"/>
<circle cx="418" cy="700" r="1.5"/>
<circle cx="430" cy="700" r="1.5"/>
<circle cx="451" cy="700" r="1.5"/>
<circle cx="464" cy="700" r="1.5"/>
<circle cx="478" cy="700" r="1.5"/>
<circle cx="501" cy="700" r="1.5"/>
<circle cx="522" cy="700" r="1.5"/>
<circle cx="546" cy="700" r="1.5"/>
</g>
<g fill="#000" stroke="#000" stroke-width=".6">
<path d="M168 85l7 2-7 1zM192 87l8-2v3zM375 85l7 2-7 1zM402 87l8-2v3zM160 108h3l-2 8zM161 142l2 8h-3zM407 169l2 2-7 3zM160 212h3l-2 7zM161 219l2 8h-3zM160 257h3l-2 8zM402 242l8-1v2zM161 265l2 7h-3z"/>
<path d="M185 359l5 6-7-4zM160 547h3l-2 8zM180 571l8 1-8 2zM192 572l8-1v3zM375 571l7 1-7 2z"/>
</g>
<g font-size="12.1">
<text x="78" y="736">STRUCTURE FOR</text>
<text x="78" y="750">DWRS 2</text>
</g>
<g font-size="10.6">
<text x="136" y="90">200</text>
<text x="274" y="90">2950</text>
<text x="420" y="90">300</text>
<text x="151" y="133">400</text>
<text x="441" y="146">Additional structure</text>
<text x="440" y="159">required for DWRS</text>
<text x="440" y="172">RCC/ PEB</text>
<text x="147" y="184">1200</text>
<text x="151" y="246">700</text>
<text x="453" y="245">Existing Structure</text>
<text x="47" y="329">Additional structure</text>
<text x="52" y="343">required for DWRS</text>
<text x="93" y="356">WALL/ PEB</text>
<text x="86" y="369">(South side)</text>
<text x="148" y="414">4500</text>
<text x="156" y="576">60</text>
<text x="274" y="576">2950</text>
</g>
<g font-size="9.7">
<text x="467" y="717">NIHVA TECHNOLOGIES</text>
<text x="479" y="728">PVT. LTD.</text>
<text x="534" y="728">PUNE</text>
</g>
<g font-size="9.4">
<text x="205" y="728">ALL DIMENSION ARE IN mm</text>
<text x="347" y="765">CLIENT - LUPIN</text>
<text x="347" y="777">PROJECT - LUPIN</text>
<text x="347" y="791">SITE - NAGPUR</text>
<text x="347" y="805">DWG. NO. - NIHVA/17-18/0031/R01/2</text>
<text x="345" y="819">SCALE:NTS</text>
<text x="432" y="818">WT:</text>
<text x="500" y="819">SHEET: 01 OF 01</text>
<text x="366" y="831">If any queries contact : projects@nihva.com</text>
</g>
<g font-size="8.7">
<text x="254" y="676">SHUTTER LOCATION-</text>
<text x="354" y="676">SHUTTER 2 STARTS FROM NORTH SIDE.</text>
</g>
<g font-size="7.8">
<text x="115" y="715">TITLE</text>
<text x="489" y="737">Tel : 020 66304033</text>
<text x="480" y="745">Email:- info@nihva.com</text>
<text x="255" y="752">SIGN</text>
<text x="308" y="751">DATE</text>
<text x="480" y="753">Website:- www.nihva.com</text>
<text x="240" y="764">OMKAR</text>
<text x="303" y="764">30/05/17</text>
<text x="95" y="780">CLIENT APPROVAL</text>
<text x="240" y="776">SAGAR P.</text>
<text x="303" y="777">30/05/17</text>
<text x="239" y="804">R.K.</text>
<text x="303" y="805">30/05/17</text>
</g>
<g font-size="7.1">
<text x="190" y="763">DRAWN</text>
<text x="190" y="775">CHECK</text>
<text x="190" y="791">REV.</text>
<text x="190" y="804">APPRD.</text>
<text x="190" y="818">MFG</text>
<text x="190" y="832">Ref. No.</text>
</g>
<g font-size="6.3">
<text x="263" y="590">Inside Elevation</text>
<text x="201" y="633">Additional Structure required at site for DWRS</text>
</g>
<g font-size="6">
<text x="171" y="653">Note- 1.Motor mounting will be at right side.</text>
<text x="190" y="661">2.Need to construct additional structure as per drawing.</text>
</g>
</svg>
